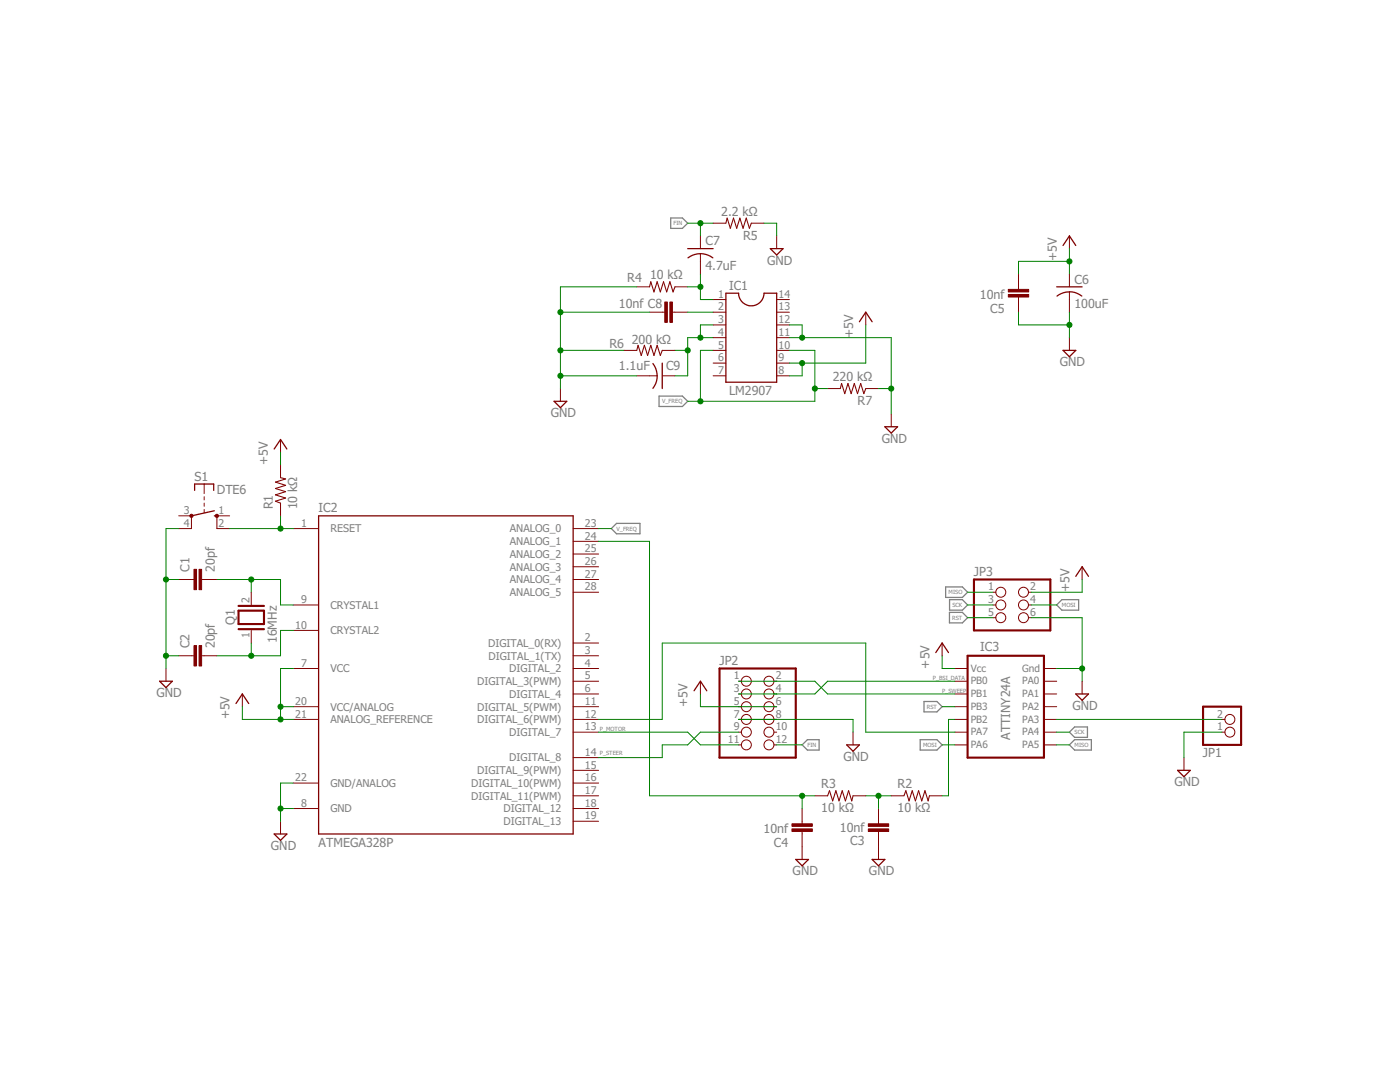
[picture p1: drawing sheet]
<svg xmlns="http://www.w3.org/2000/svg" width="279mm" height="216mm" viewBox="0 0 279 216" stroke-linecap="round" stroke-linejoin="round" font-family="sans-serif">
<path d="M133.9 43.5h2.3l1 1-1 1.1h-2.3zM131.5 79h4.7l1 1.1-1 1h-4.7zM122 105.5l1-1.1h4.7v2.1h-4.7zM188.7 117.1h3.4l1 1.1-1 1h-3.4zM189.5 119.7h2.6l1 1-1 1.1h-2.6zM211.9 119.7h3.4v2.1h-3.4l-1-1.1zM184.4 140h2.6l1 1-1 1h-2.6zM189.5 122.2h2.6l1 1.1-1 1h-2.6zM160.1 148.6l1-1h2.4v2.1h-2.4zM183.6 147.6h3.4l1 1-1 1.1h-3.4zM213.4 148.6l1.1-1h3.3v2.1h-3.3zM213.4 146.1l1.1-1h2.5v2h-2.5z" fill="none" stroke="#808080" stroke-width=".25"/>
<g fill="none" stroke="#800000" stroke-width=".2">
<path d="M127.1 57.2h2.5M134.7 57.2h2.5M139.8 47.1v2.5M139.8 50.6v4.1M142.3 59.8h2.6M142.3 44.5h2.6M149.9 44.5h2.6M155 59.8h2.5M155 47.1v2.5M203.3 54.7v3M203.3 59.3v3M213.4 47.1v2.5"/>
<path d="M213.4 54.7v2.5M213.4 58.3v4M111.8 77.5v2.6M124.5 69.9h2.6M127.1 75h4M129.6 62.3h3.1M132.2 69.9h2.5M132.2 75h2.5M134.2 62.3h3M142.3 62.3h2.6M142.3 64.8h2.6M142.3 67.4h2.6"/>
<path d="M142.3 69.9h2.6M142.3 72.5h2.6M142.3 75h2.6M155 62.3h2.5M155 64.8h2.5M155 67.4h2.5M155 69.9h2.5M155 72.5h2.5M155 75h2.5M165.2 77.5h2.5M172.8 62.3v2.5M172.8 77.5h2.5"/>
<path d="M213.4 67.4v2.5M40.7 96.6v1.9M40.7 99.1v.7M56 87.7v2.5M56 92.8v2.5M177.9 82.6v2.6M35.7 115.6h3M35.7 102.9h2.5v2.6h-2.5M40.2 115.6h3.1M40.7 100.4v.6M40.7 101.7v.6M45.8 102.9h-2.5v2.6h2.5"/>
<path d="M50.1 118.2v2.5M56 100.4v2.5M58.5 105.5h5.1M114.4 118.2h5.1M114.4 115.6h5.1M114.4 113.1h5.1M114.4 110.6h5.1M114.4 108h5.1M114.4 105.5h5.1M198.2 118.2h.5M205.3 118.2h.5M216 113.1v2.5"/>
<path d="M33.1 133.4v2.5M35.7 130.9h3M40.2 130.9h3.1M48.4 138.5v2.5M50.1 125.8v2.5M58.5 133.4h5.1M58.5 125.8h5.1M58.5 120.7h5.1M114.4 133.4h5.1M114.4 135.9h5.1M114.4 138.5h5.1M114.4 130.9h5.1"/>
<path d="M114.4 128.3h5.1M139.8 135.9v2.6M147.4 135.9h.6M147.4 138.5h.6M154.5 135.9h.5M154.5 138.5h.5M188 128.3v2.6M190.6 133.4h2.5M190.6 135.9h2.5M190.6 138.5h2.5M198.2 120.7h.5M198.2 123.3h.5"/>
<path d="M205.3 120.7h.5M205.3 123.3h.5M208.3 133.4h2.6M208.3 135.9h2.6M208.3 138.5h2.6M216 135.9v2.6M58.5 141h5.1M58.5 143.6h5.1M58.5 156.3h5.1M114.4 141h5.1M114.4 143.6h5.1M114.4 146.1h5.1"/>
<path d="M114.4 156.3h5.1M114.4 158.8h5.1M114.4 153.7h5.1M114.4 151.2h5.1M147.4 141h.6M147.4 143.6h.6M147.4 146.1h.6M147.4 148.6h.6M154.5 141h.5M154.5 143.6h.5M154.5 146.1h.5M154.5 148.6h.5"/>
<path d="M162.6 158.8h2.6M170.2 158.8h2.6M170.2 146.1v2.5M177.9 158.8h2.5M185.5 158.8h2.5M190.6 141h2.5M190.6 143.6h2.5M190.6 146.1h2.5M190.6 148.6h2.5M208.3 141h2.6M208.3 143.6h2.6M208.3 146.1h2.6"/>
<path d="M208.3 148.6h2.6M236.3 151.2v2.5M243.9 143.6h.6M243.9 146.1h.6M56 163.9v2.5M58.5 161.3h5.1M114.4 163.9h5.1M114.4 161.3h5.1M160.1 161.3v3.1M160.1 165.9v5.6M175.3 161.3v3.1M175.3 165.9v5.6"/>
<circle cx="199.7" cy="118.2" r=".99"/>
<circle cx="204.3" cy="118.2" r=".99"/>
<circle cx="148.9" cy="138.5" r=".99"/>
<circle cx="148.9" cy="135.9" r=".99"/>
<circle cx="153.5" cy="138.5" r=".99"/>
<circle cx="153.5" cy="135.9" r=".99"/>
<circle cx="199.7" cy="123.3" r=".99"/>
<circle cx="199.7" cy="120.7" r=".99"/>
<circle cx="204.3" cy="120.7" r=".99"/>
<circle cx="204.3" cy="123.3" r=".99"/>
<circle cx="148.9" cy="148.6" r=".99"/>
<circle cx="148.9" cy="146.1" r=".99"/>
<circle cx="148.9" cy="141" r=".99"/>
<circle cx="148.9" cy="143.6" r=".99"/>
<circle cx="153.5" cy="148.6" r=".99"/>
<circle cx="153.5" cy="146.1" r=".99"/>
<circle cx="153.5" cy="141" r=".99"/>
<circle cx="153.5" cy="143.6" r=".99"/>
<circle cx="245.4" cy="143.6" r=".99"/>
<circle cx="245.4" cy="146.1" r=".99"/>
</g>
<path d="M194.4 115.6h15.2v10.2h-15.2zM47.6 121.9h5.1v2.6h-5.1zM47.6 120.9h5.1M47.6 125.5h5.1M143.6 133.4h15.2v17.8h-15.2zM193.1 130.9h15.2v20.3h-15.2zM240.1 141h7.6v7.6h-7.6z" fill="none" stroke="#800000" stroke-width=".42"/>
<g fill="none" stroke="#800000" stroke-width=".25">
<path d="M137.2 49.6h5.1M139.8 50.6l1.6 .3 .9 .6M139.8 50.6l-1.6 .3-.9 .6M144.9 58.5h2.5a2.54 2.54 0 0 0 2.5 2.5 2.54 2.54 0 0 0 2.6-2.5h2.5v17.8h-10.1zM153.7 49.6h2.6l-1.3 1.3zM210.9 57.2h5.1M212.2 49l1.2-1.9 1.3 1.9M213.4 58.2a3.8 3.8 0 0 1 2.5 .9M213.4 58.3l-1 .1-1.5 .7M130.3 72.5a4 4 0 0 1 0 5M132.2 72.5v5M171.5 64.2l1.3-1.9 1.3 1.9"/>
<path d="M212.2 69.9h2.5l-1.3 1.3zM38.8 97.9v-1.3h3.9v1.3M54.7 89.6l1.3-1.9 1.3 1.9M110.6 80.1h2.5l-1.3 1.2zM176.6 85.2h2.5l-1.2 1.2zM42.8 102.9h.5M42.8 101.9l-4.6 1M63.6 102.9h50.8v63.5h-50.8zM214.7 115l1.3-1.9 1.2 1.9M31.9 135.9h2.5l-1.3 1.3zM138.5 137.8l1.3-1.9 1.3 1.9M186.8 130.2l1.2-1.9 1.3 1.9"/>
<path d="M214.7 138.5h2.5l-1.2 1.2zM47.1 140.4l1.3-1.9 1.2 1.9M169 148.6h2.5l-1.3 1.3zM235 153.7h2.6l-1.3 1.3zM54.7 166.4h2.6l-1.3 1.3zM158.8 171.5h2.6l-1.3 1.3zM174.1 171.5h2.5l-1.3 1.3z"/>
</g>
<g fill="#800000" stroke="#800000" stroke-width=".2">
<circle cx="38.2" cy="102.9" r=".33"/>
<circle cx="43.3" cy="102.9" r=".33"/>
</g>
<path d="M129.6 57.2l.3-1 .6 2.1 .6-2.1 .7 2.1 .6-2.1 .7 2.1 .6-2.1 .6 2.1 .4-1.1M144.9 44.5l.2-1 .7 2.1 .6-2.1 .6 2.1 .7-2.1 .6 2.1 .6-2.1 .7 2.1 .3-1.1M127.1 69.9l.2-1 .7 2 .6-2 .6 2 .7-2 .6 2 .6-2 .7 2 .4-1M167.7 77.5l.3-1 .6 2 .6-2 .7 2 .6-2 .6 2 .7-2 .6 2 .4-1M56 95.3l1 .3-2 .6 2 .6-2 .7 2 .6-2 .6 2 .7-2 .6 1 .4M165.2 158.8l.3-1 .7 2 .6-2 .6 2 .7-2 .6 2 .7-2 .6 2 .2-1M180.4 158.8l.4-1 .6 2 .7-2 .6 2 .6-2 .7 2 .6-2 .6 2 .3-1" fill="none" stroke="#800000" stroke-width=".21"/>
<g fill="#800000" stroke="#800000" stroke-width=".2">
<path d="M39.7 113.6h.5v4.1h-.5z"/>
<path d="M38.7 113.6h.5v4.1h-.5z"/>
<path d="M39.7 128.8h.5v4.1h-.5z"/>
<path d="M38.7 128.8h.5v4.1h-.5z"/>
<path d="M173.3 164.4h4.1v.5h-4.1z"/>
<path d="M173.3 165.4h4.1v.5h-4.1z"/>
<path d="M158.1 164.4h4v.5h-4z"/>
<path d="M158.1 165.4h4v.5h-4z"/>
<path d="M201.2 57.7h4.1v.6h-4.1z"/>
<path d="M201.2 58.8h4.1v.5h-4.1z"/>
<path d="M133.7 60.3h.5v4h-.5z"/>
<path d="M132.7 60.3h.5v4h-.5z"/>
</g>
<g fill="none" stroke="#008000" stroke-width=".2">
<path d="M127.1 57.2h-15.3v20.3M137.2 44.5h5.1M137.2 57.2h2.6M139.8 44.5v2.6M139.8 54.7v5.1h2.5M152.5 44.5h2.5v2.6M213.4 52.2h-10.1v2.5M213.4 49.6v5.1M111.8 62.3h17.8M111.8 75h15.3M111.8 69.9h12.7M134.7 69.9h2.5"/>
<path d="M137.2 62.3h5.1M142.3 64.8h-2.5v2.6M142.3 67.4h-5.1v7.6h-2.5M142.3 69.9h-2.5v10.2M157.5 64.8h2.6v2.6M157.5 67.4h20.4v15.2M157.5 69.9h5.1v10.2h-25.4M160.1 72.5v2.5h-2.6M162.6 77.5h2.6M172.8 64.8v7.7h-15.3M175.3 77.5h2.6M203.3 62.3v2.5h10.1"/>
<path d="M213.4 62.3v5.1M56 90.2v2.6M33.1 115.6h2.6M35.7 105.5h-2.6v27.9M43.3 115.6h12.7v5.1h2.5M45.8 105.5h12.7M50.1 115.6v2.6M56 102.9v2.6M119.5 105.5h2.5M119.5 108h10.1v50.8h33M193.1 118.2h5.1M216 115.6v2.6h-10.2"/>
<path d="M33.1 130.9h2.6M50.1 128.3v2.6M58.5 133.4h-2.5v10.2M58.5 125.8h-2.5v5.1h-12.7M139.8 138.5v2.5h15.2M147.4 135.9h15.2l2.6 2.6h25.4M188 130.9v2.5h2.6M190.6 135.9h-25.4l-2.6 2.6h-15.2M193.1 123.3h5.1M193.1 120.7h5.1M205.8 123.3h10.2v12.6M205.8 120.7h5.1"/>
<path d="M210.9 133.4h5.1M48.4 141v2.6h10.1M56 141h2.5M58.5 156.3h-2.5v7.6M119.5 143.6h12.7v-15.3h40.6v17.8h17.8M119.5 146.1h17.7l2.6 2.5h7.6M147.4 143.6h22.8v2.5M147.4 146.1h-7.6l-2.6 2.5h-5v2.6h-12.7M155 148.6h5.1M160.1 158.8v2.5M172.8 158.8h5.1M175.3 158.8v2.5"/>
<path d="M188 141h2.6M188 148.6h2.6M190.6 143.6h-1.3v15.2h-1.3M210.9 143.6h33M210.9 146.1h2.5M210.9 148.6h2.5M243.9 146.1h-7.6v5.1M56 161.3h2.5"/>
</g>
<g fill="#008000" stroke="#008000" stroke-width=".2">
<circle cx="216" cy="133.4" r=".51"/>
<circle cx="33.1" cy="115.6" r=".51"/>
<circle cx="33.1" cy="130.9" r=".51"/>
<circle cx="56" cy="161.3" r=".51"/>
<circle cx="213.4" cy="64.8" r=".51"/>
<circle cx="160.1" cy="67.4" r=".51"/>
<circle cx="177.9" cy="77.5" r=".51"/>
<circle cx="111.8" cy="62.3" r=".51"/>
<circle cx="111.8" cy="75" r=".51"/>
<circle cx="111.8" cy="69.9" r=".51"/>
<circle cx="56" cy="141" r=".51"/>
<circle cx="56" cy="143.6" r=".51"/>
<circle cx="213.4" cy="52.2" r=".51"/>
<circle cx="160.1" cy="72.5" r=".51"/>
<circle cx="50.1" cy="115.6" r=".51"/>
<circle cx="50.1" cy="130.9" r=".51"/>
<circle cx="56" cy="105.5" r=".51"/>
<circle cx="175.3" cy="158.8" r=".51"/>
<circle cx="160.1" cy="158.8" r=".51"/>
<circle cx="139.8" cy="67.4" r=".51"/>
<circle cx="137.2" cy="69.9" r=".51"/>
<circle cx="162.6" cy="77.5" r=".51"/>
<circle cx="139.8" cy="80.1" r=".51"/>
<circle cx="139.8" cy="57.2" r=".51"/>
<circle cx="139.8" cy="44.5" r=".51"/>
</g>
<g font-size="2.5" fill="#808080">
<text x="143.9" y="43">2.2 kΩ</text>
<text x="148.3" y="47.8">R5</text>
<text x="140.8" y="53.8">4.7uF</text>
<text x="140.8" y="49">C7</text>
<text x="153.1" y="52.8">GND</text>
<text x="210.9" y="52.1" transform="rotate(-90 210.9 52.1)">+5V</text>
<text x="125.2" y="56.2">R4</text>
<text x="129.7" y="55.7">10 kΩ</text>
<text x="145.5" y="57.9">IC1</text>
<text x="195.6" y="59.6">10nf</text>
<text x="214.4" y="56.6">C6</text>
<text x="123.5" y="61.4">10nf C8</text>
<text x="197.6" y="62.4">C5</text>
<text x="214.4" y="61.4">100uF</text>
<text x="121.6" y="69.4">R6</text>
<text x="126.1" y="68.7">200 kΩ</text>
<text x="170.2" y="67.4" transform="rotate(-90 170.2 67.4)">+5V</text>
<text x="123.5" y="73.9">1.1uF</text>
<text x="132.9" y="73.9">C9</text>
<text x="166.2" y="76">220 kΩ</text>
<text x="211.5" y="73.1">GND</text>
<text x="109.9" y="83.3">GND</text>
<text x="145.5" y="78.8">LM2907</text>
<text x="171.2" y="80.8">R7</text>
<text x="176" y="88.3">GND</text>
<text x="38.8" y="95.9">S1</text>
<text x="53.4" y="92.8" transform="rotate(-90 53.4 92.8)">+5V</text>
<text x="43.3" y="98.5">DTE6</text>
<text x="54.5" y="101.7" transform="rotate(-90 54.5 101.7)">R1</text>
<text x="59.3" y="101.7" transform="rotate(-90 59.3 101.7)">10 kΩ</text>
<text x="63.6" y="102.2">IC2</text>
<text x="37.8" y="114.1" transform="rotate(-90 37.8 114.1)">C1</text>
<text x="42.9" y="114.1" transform="rotate(-90 42.9 114.1)">20pf</text>
<text x="194.4" y="115">JP3</text>
<text x="213.4" y="118.2" transform="rotate(-90 213.4 118.2)">+5V</text>
<text x="46.8" y="124.8" transform="rotate(-90 46.8 124.8)">Q1</text>
<text x="37.8" y="129.3" transform="rotate(-90 37.8 129.3)">C2</text>
<text x="42.9" y="129.3" transform="rotate(-90 42.9 129.3)">20pf</text>
<text x="55.2" y="128.3" transform="rotate(-90 55.2 128.3)">16MHz</text>
<text x="195.6" y="129.8">IC3</text>
<text x="143.6" y="132.8">JP2</text>
<text x="185.5" y="133.4" transform="rotate(-90 185.5 133.4)">+5V</text>
<text x="31.2" y="139.1">GND</text>
<text x="45.8" y="143.6" transform="rotate(-90 45.8 143.6)">+5V</text>
<text x="137.2" y="141" transform="rotate(-90 137.2 141)">+5V</text>
<text x="214.1" y="141.7">GND</text>
<text x="201.6" y="147.6" transform="rotate(-90 201.6 147.6)">ATTINY24A</text>
<text x="168.3" y="151.8">GND</text>
<text x="240.1" y="151">JP1</text>
<text x="163.9" y="157.3">R3</text>
<text x="179.1" y="157.3">R2</text>
<text x="234.4" y="156.9">GND</text>
<text x="152.4" y="166.3">10nf</text>
<text x="163.9" y="162.1">10 kΩ</text>
<text x="167.6" y="166">10nf</text>
<text x="179.1" y="162.1">10 kΩ</text>
<text x="54.1" y="169.6">GND</text>
<text x="63.6" y="168.9">ATMEGA328P</text>
<text x="154.4" y="169.1">C4</text>
<text x="169.7" y="168.6">C3</text>
<text x="158.2" y="174.7">GND</text>
<text x="173.4" y="174.7">GND</text>
</g>
<g font-size="2.1" fill="#808080">
<text x="143.3" y="59.4">1</text>
<text x="155.4" y="59.4">14</text>
<text x="143.3" y="61.9">2</text>
<text x="143.3" y="64.5">3</text>
<text x="155.4" y="64.5">12</text>
<text x="155.4" y="61.9">13</text>
<text x="143.3" y="67">4</text>
<text x="143.3" y="69.6">5</text>
<text x="155.4" y="69.6">10</text>
<text x="155.4" y="67">11</text>
<text x="143.3" y="72.1">6</text>
<text x="143.3" y="74.6">7</text>
<text x="155.4" y="74.6">8</text>
<text x="155.4" y="72.1">9</text>
<text x="36.7" y="102.6">3</text>
<text x="36.7" y="105.1">4</text>
<text x="43.6" y="102.6">1</text>
<text x="43.6" y="105.1">2</text>
<text x="60.1" y="105.1">1</text>
<text x="65.9" y="106.2">RESET</text>
<text x="101.7" y="106.2">ANALOG_0</text>
<text x="116.7" y="107.7">24</text>
<text x="116.7" y="105.1">23</text>
<text x="101.7" y="113.8">ANALOG_3</text>
<text x="101.7" y="111.3">ANALOG_2</text>
<text x="101.7" y="108.8">ANALOG_1</text>
<text x="116.7" y="112.7">26</text>
<text x="116.7" y="110.2">25</text>
<text x="101.7" y="118.9">ANALOG_5</text>
<text x="101.7" y="116.4">ANALOG_4</text>
<text x="116.7" y="117.8">28</text>
<text x="116.7" y="115.3">27</text>
<text x="197.2" y="117.8">1</text>
<text x="205.6" y="117.8">2</text>
<text x="49.8" y="120.3" transform="rotate(-90 49.8 120.3)">2</text>
<text x="58.9" y="125.4">10</text>
<text x="60.1" y="120.3">9</text>
<text x="65.9" y="121.5">CRYSTAL1</text>
<text x="197.2" y="120.3">3</text>
<text x="197.2" y="122.9">5</text>
<text x="205.6" y="120.3">4</text>
<text x="205.6" y="122.9">6</text>
<text x="49.8" y="127.3" transform="rotate(-90 49.8 127.3)">1</text>
<text x="65.9" y="126.5">CRYSTAL2</text>
<text x="97.4" y="129.1">DIGITAL_0(RX)</text>
<text x="97.5" y="131.6">DIGITAL_1(TX)</text>
<text x="116.7" y="130.5">3</text>
<text x="116.7" y="128">2</text>
<text x="60.1" y="133">7</text>
<text x="65.9" y="134.2">VCC</text>
<text x="95.2" y="136.7">DIGITAL_3(PWM)</text>
<text x="101.6" y="134.2">DIGITAL_2</text>
<text x="116.7" y="135.6">5</text>
<text x="116.7" y="133">4</text>
<text x="146.4" y="135.6">1</text>
<text x="154.8" y="135.6">2</text>
<text x="58.9" y="143.2">21</text>
<text x="58.9" y="140.7">20</text>
<text x="65.9" y="141.8">VCC/ANALOG</text>
<text x="95.2" y="141.8">DIGITAL_5(PWM)</text>
<text x="101.6" y="139.2">DIGITAL_4</text>
<text x="116.7" y="143.2">12</text>
<text x="116.7" y="140.7">11</text>
<text x="116.7" y="138.1">6</text>
<text x="146.4" y="138.1">3</text>
<text x="146.4" y="140.7">5</text>
<text x="146.4" y="143.2">7</text>
<text x="154.8" y="138.1">4</text>
<text x="154.8" y="140.7">6</text>
<text x="154.8" y="143.2">8</text>
<text x="242.9" y="143.2">2</text>
<text x="65.9" y="144.3">ANALOG_REFERENCE</text>
<text x="95.2" y="144.3">DIGITAL_6(PWM)</text>
<text x="101.6" y="146.9">DIGITAL_7</text>
<text x="116.7" y="145.7">13</text>
<text x="145.3" y="148.3">11</text>
<text x="146.4" y="145.7">9</text>
<text x="154.8" y="145.7">10</text>
<text x="154.8" y="148.3">12</text>
<text x="242.9" y="145.7">1</text>
<text x="58.9" y="155.9">22</text>
<text x="95.2" y="154.5">DIGITAL_9(PWM)</text>
<text x="101.6" y="151.9">DIGITAL_8</text>
<text x="116.7" y="155.9">16</text>
<text x="116.7" y="153.4">15</text>
<text x="116.7" y="150.8">14</text>
<text x="60.1" y="161">8</text>
<text x="65.9" y="157">GND/ANALOG</text>
<text x="94.1" y="159.6">DIGITAL_11(PWM)</text>
<text x="94.1" y="157">DIGITAL_10(PWM)</text>
<text x="116.7" y="161">18</text>
<text x="116.7" y="158.4">17</text>
<text x="65.9" y="162.1">GND</text>
<text x="100.5" y="164.6">DIGITAL_13</text>
<text x="100.5" y="162.1">DIGITAL_12</text>
<text x="116.7" y="163.5">19</text>
</g>
<g font-size="2" fill="#808080">
<text x="193.7" y="134">Vcc</text>
<text x="193.7" y="136.6">PB0</text>
<text x="204" y="134">Gnd</text>
<text x="204" y="136.6">PA0</text>
<text x="193.7" y="139.1">PB1</text>
<text x="193.7" y="141.7">PB3</text>
<text x="204" y="139.1">PA1</text>
<text x="204" y="141.7">PA2</text>
<text x="193.7" y="144.2">PB2</text>
<text x="193.7" y="146.7">PA7</text>
<text x="193.7" y="149.3">PA6</text>
<text x="204" y="144.2">PA3</text>
<text x="204" y="146.7">PA4</text>
<text x="204" y="149.3">PA5</text>
</g>
<g font-size="1.1" fill="#808080">
<text x="134.4" y="44.9">FIN</text>
<text x="132.2" y="80.5">V_FREQ</text>
<text x="123" y="105.9">V_FREQ</text>
<text x="189.3" y="118.6">MISO</text>
<text x="190" y="123.6">RST</text>
<text x="190.1" y="121.1">SCK</text>
<text x="211.9" y="121.1">MOSI</text>
<text x="186.2" y="135.7">P_BSI_DATA</text>
<text x="185" y="141.4">RST</text>
<text x="188" y="138.2">P_SWEEP</text>
<text x="119.7" y="145.8">P_MOTOR</text>
<text x="161.1" y="149">FIN</text>
<text x="184.2" y="149">MOSI</text>
<text x="214.5" y="146.5">SCK</text>
<text x="214.5" y="149">MISO</text>
<text x="119.7" y="150.7">P_STEER</text>
</g>
</svg>
